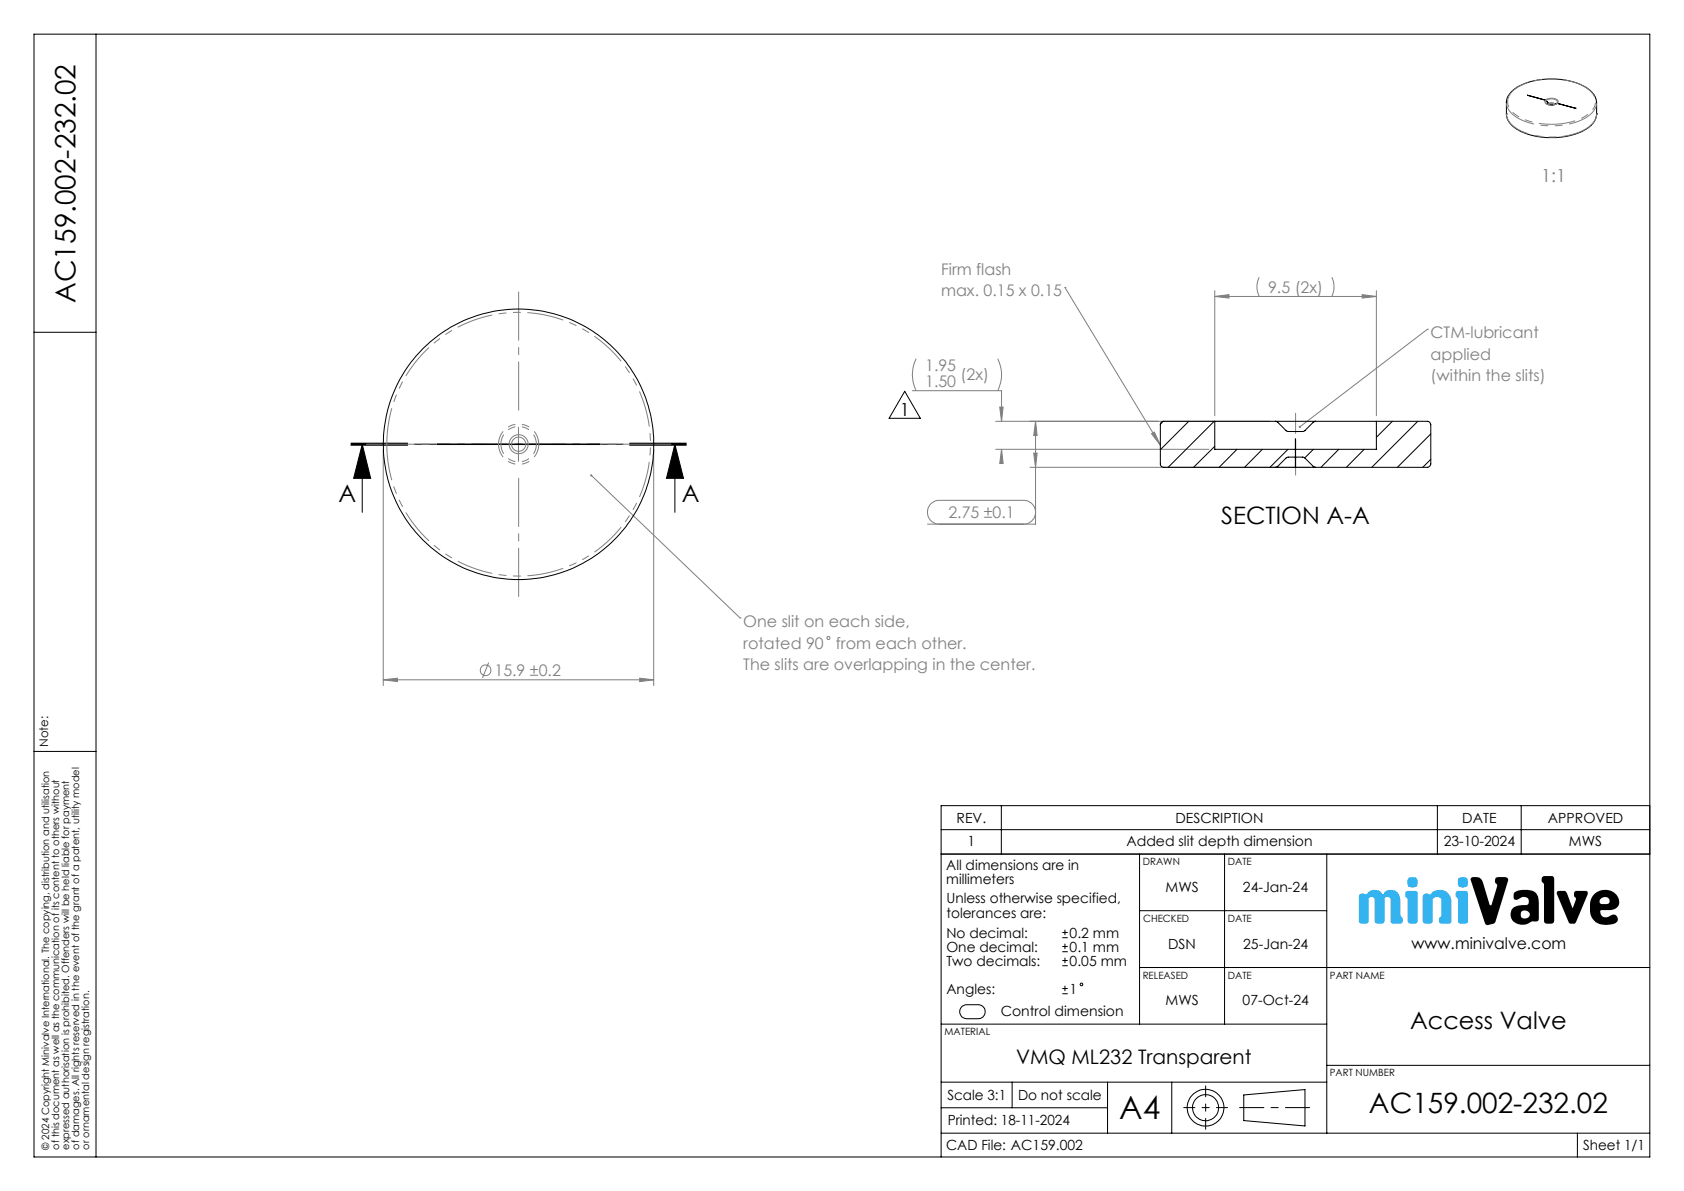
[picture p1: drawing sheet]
<svg xmlns="http://www.w3.org/2000/svg" width="297mm" height="210mm" viewBox="0 0 297 210" stroke-linecap="round" stroke-linejoin="round" font-family="sans-serif">
<g fill="none" stroke="#000" stroke-width=".18">
<path d="M6 6h285v198h-285zM16.9 6v198M6 58.6h10.9M6 132.5h10.9M201 150.6v30M216 150.6v30M234 150.6v49.2M291 150.6h-125v53.4M169.6 177.5l.7-.3h2.2a1.23 1.23 0 0 1 1.2 1.2 1.23 1.23 0 0 1-1.2 1.2h-2a1.26 1.26 0 0 1-1.1-.7 1.26 1.26 0 0 1 .2-1.4zM201 170.6h90M201 160.6h33M166 199.8h125"/>
<path d="M166 190.8h68M166 180.6h68M166 195.3h29.3M178.5 190.8v4.5M195.3 190.8v9M206.7 190.8v9M219.4 193.1l10.8-1v6.4l-10.8-.9zM234 187.8h57M278.2 199.8v4.2"/>
<circle cx="212.6" cy="195.3" r="2.29"/>
<circle cx="212.6" cy="195.3" r="3.2"/>
</g>
<path d="M212.6 191.5v7.6M216.5 195.3h-7.7" fill="none" stroke="#000" stroke-width=".18" stroke-dasharray="15.2 1.3 1.3 1.3" stroke-dashoffset="13.3"/>
<path d="M218.6 195.3h12.4" fill="none" stroke="#000" stroke-width=".18" stroke-dasharray="15.2 1.3 1.3 1.3" stroke-dashoffset="11"/>
<path d="M281 157.9a2.55 2.55 0 0 1 2.8-.9 2.55 2.55 0 0 1 1.8 2.3l-.3 .6a1.82 1.82 0 0 1-1.5 .6h-1.2a.39 .39 0 0 0-.4 .2 .39 .39 0 0 0 .1 .4l.3 .5 .4 .1h.6l1-.5 .4 .2 .3 .5v.5l-.4 .4-.7 .2a2.84 2.84 0 0 1-3.7-1.9v-2.1zM282.3 158.5l-.2 .2v.5l.2 .1 1.1 .1 .4-.2v-.6l-.2-.3-.7-.1zM274.6 157.2l.3-.1h1.1l.2 .1 1.2 2.9 .6-1.5-.1-.3-.3-.3 .1-.7 .3-.2h1.7a.41 .41 0 0 1 .3 .6l-2.1 5-.2 .2h-.7l-.4-.3-2-5zM272 154.6l.3-.1h1.5l.3 .2v7.7l-.1 .3-.4 .2-1-.1-.3-.4v-6.5l-.4-.5zM267.1 157.4l.7-.4 .9-.1a2.3 2.3 0 0 1 2.4 1l.3 1.1v3.2l-.4 .3-.8-.1-.5 .3a2.17 2.17 0 0 1-3.3-1.2l.1-.6a1.46 1.46 0 0 1 1.5-1.2l1.5-.2 .1-.3v-.6l-.4-.4-.6-.1-.9 .5h-.5l-.3-.2v-.7zM268.4 160.7l-.2 .3v.5l.2 .3 .8 .1 .5-.3 .1-.6-.3-.3-.5-.2zM259.5 154.7l.9-.1a1.19 1.19 0 0 1 1.1 1l1.2 4h.3l1.1-3.4v-.2l-.4-.3 .1-.9 .4-.2h1.3l.3 .2 .2 .3-2.3 7.5-.3 .3-.9 .2-.4-.1-.2-.2-2.5-7.6z" fill-rule="evenodd" fill="#000"/>
<path d="M257.2 154.9l.6-.3 .9 .2 .2 .6-.2 .9-.5 .2-.8-.1-.3-.4zM256.9 157.2l.2-.1h1.5l.3 .3v5.1l-.3 .3-1 .1-.5-.4v-3.9l-.4-.6v-.5zM251.1 157.7l.3-.2 .9 .1a2.04 2.04 0 0 1 2.4-.6 2.04 2.04 0 0 1 1.3 2v3.5l-.1 .2-.3 .2h-1.4l-.3-.2-.1-.8 .4-.5v-2.8l-.2-.3-.7-.2-.6 .5-.1 4.1-.4 .2-1-.1-.3-.4v-4.3zM247.9 157.3l.3-.2h1.5l.3 .3v5.1l-.3 .3h-1.1l-.4-.4v-3.9l-.4-.5zM239.7 157.8l.4-.3 .7 .1a.65 .65 0 0 0 .6-.4 1.68 1.68 0 0 1 2.5 .4h.2a1.58 1.58 0 0 1 2.6 0l.3 1v2.8l.4 .6v.6l-.3 .2-1.4 .1-.4-.3v-4.1l-.4-.3h-.4a.32 .32 0 0 0-.3 .4l-.1 4.1-.4 .2h-.8l-.4-.2-.1-4.3-.3-.2-.3-.1-.4 .3-.1 4.3-.4 .2h-.8l-.5-.4zM248.4 154.9l.6-.3 .6 .1 .3 .2 .1 .3-.1 1-.6 .3-.9-.2-.2-.5z" fill-rule="evenodd" fill="#33b3f0"/>
<g fill="none" stroke="#808080" stroke-width=".18">
<path d="M187.8 50.7h.1M187.8 50.7l16.8 27.8M214.2 52.3l2.5-.3v.6zM214.2 51.3v22M214.2 52.3h28.5M222.1 48.9a3.9 3.9 0 0 0 0 3.4M234.9 48.9a3.9 3.9 0 0 1 0 3.4M240.2 52l2.5 .3-2.5 .3zM242.7 51.3v22M251.7 58.1h.1M251.7 58.1l-22.5 17.2M67.6 79.3v41.6"/>
<path d="M88.4 78.3h6M91.4 75.3v6M115.3 79.3v41.6M160.9 68.9h15.7v5.4M161.6 63.2a6.3 6.3 0 0 0 0 5.7M175.6 74.3h48.3M175.6 79.2h37.6M176 63.2a6.3 6.3 0 0 1 0 5.7M176.3 71.8h.6l-.3 2.5zM176.6 79.2l.3 2.5h-.6zM176.6 79.2v2.5M182.3 79.9h.6l-.3 2.5z"/>
<path d="M182.6 74.3l.3 2.5h-.6zM182.6 74.3v18.1h-19M203.1 76.5l.5-.3 1 2.3zM104.3 83.8l26.2 25.2M165.7 92.4a2.1 2.1 0 0 1-2.1-2.1 2.1 2.1 0 0 1 2.1-2.1h14.8a2.1 2.1 0 0 1 2.1 2.1 2.1 2.1 0 0 1-2.1 2.1M181.6 82.4h49.4M67.6 119.9l2.5-.3v.6zM67.6 119.9h47.7M86.2 116.8l-1.1 2.7M112.8 119.6l2.5 .3-2.5 .3zM130.5 109h.1"/>
<circle cx="85.6" cy="118.2" r=".94"/>
<circle cx="146.1" cy="112.5" r=".27"/>
</g>
<g fill="none" stroke="#000" stroke-width=".18">
<path d="M61.9 78.5h10zM61.9 78.3h10M61.9 78.1h10M63.9 78.3l1.5 6h-3zM63.9 78.3v12M111 78.3h10M111 78.1h10M111 78.5h10M119 78.3l1.5 6h-3zM119 78.3v12M159.6 69l2.7 4.8h-5.5zM166 142.1h125v8.5h-125z"/>
<path d="M166 146.3h125M176.6 142.1v8.5M253.5 142.1v8.5M268.3 142.1v8.5M187.4 165.3h.9M187.4 164.4h.9M187.4 167.8h.9M187.4 166.9h.9M187.4 170.3h.9M187.4 169.4h.9M187.4 175.2h.9M187.4 174.3h.9"/>
<path d="M187.8 163.9v1M187.8 166.4v.9M187.8 168.9v.9M187.8 173.8v1"/>
<circle cx="190.7" cy="173.6" r=".23"/>
</g>
<path d="M121 78.3h-59.1" fill="none" stroke="#000" stroke-width=".18" stroke-dasharray="6.3 1.3 1.3 1.3" stroke-dashoffset="-1"/>
<path d="M85.5 78.3h-20.9M91.5 72.3v-20.8M97.5 78.3h20.8M91.5 84.3v20.9" fill="none" stroke="#808080" stroke-width=".18" stroke-dasharray="15.2 1.3 1.3 1.3" stroke-dashoffset="6.7"/>
<path d="M228.5 72.9v10.9" fill="none" stroke="#808080" stroke-width=".18" stroke-dasharray="15.2 1.3 1.3 1.3" stroke-dashoffset="11.7"/>
<path d="M119 78.3l1.5 6h-3zM63.9 78.3l1.5 6h-3z" fill="#000"/>
<g fill="#808080">
<path d="M104.1 83.7a.21 .21 0 0 0 .2 .3 .21 .21 0 0 0 .2-.2 .21 .21 0 0 0-.3-.2l.1 .2zM203.1 76.5l.5-.3 1 2.3zM229.1 75.1v.2h.1l-.1 .1a.2 .2 0 0 0 .3 0 .2 .2 0 0 0 0-.3 .2 .2 0 0 0-.3 0z"/>
<path d="M67.6 119.9l2.5-.3v.6zM112.8 119.6l2.5 .3-2.5 .3zM214.2 52.3l2.5-.3v.6zM240.2 52l2.5 .3-2.5 .3zM182.6 74.3l.3 2.5h-.6zM182.3 79.9h.6l-.3 2.5zM176.3 71.8h.6l-.3 2.5zM176.6 79.2l.3 2.5h-.6z"/>
</g>
<g fill="none" stroke="#000" stroke-width=".18">
<path d="M269.4 16.8l3.2 .9M269.4 16.8h.1M272.6 17.7h.1M272.7 17.7l.4 .6M272.8 18.3l.5 .2h.6l.6-.2M272.8 18.3h.1M273.1 18.3l.8 .2M273.1 18.3l.7 .2M274.5 18.2h.2M274.5 18.2l-.1 .2M274.7 18.2l3.1 .9M277.8 19.1h.1"/>
<path d="M265.7 20.1v-2.6l.4-.8 .8-.9 1.5-.9 1.4-.5 3.1-.5 1.9 .1 2 .2 1.5 .5 1.5 .7 1 .9 .6 .8 .2 1v2M265.7 20.1v.5l.3 .7 .6 .7 .8 .7 1 .6 1.5 .5 2.8 .5h1.9l1.5-.2 2.7-.8 1.4-.8 .7-.7 .5-.8 .2-.9M265.7 20.1h.1M281.6 20.1h.1M77.2 78.3l28.5 .1zM91.4 78.3v.1M91.5 78.3v.1M205.1 74.3l-.5 .5M209.7 74.3l-5.1 5M214.1 74.3l-8.1 8.1M214.2 74.3v4.9h28.5v-4.9M214.2 78.7l-3.7 3.7"/>
<path d="M218.2 79.2l-3.2 3.2M222.6 79.2l-3.1 3.2M224.9 74.3h-19.8l-.5 .4v7.3l.4 .4h19.9M224.9 74.3l.4 .1 1.8 1.7h2.8l1.7-1.6 .4-.2M224.9 74.3h7.1M227.2 79.2l-3.2 3.2M231.6 79.2l-1.5 1.5M232 74.3h19.8l.4 .3 .1 .3v6.9l-.3 .6h-20M236.1 79.2l-3.1 3.2M240.6 79.2l-3.1 3.2M245.6 74.3l-2.9 2.8M250 74.3l-8.1 8.1"/>
<path d="M252.3 76.5l-5.8 5.9M224.9 82.4l.4-.1 1.8-1.7h2.9l1.7 1.7 .3 .1M224.9 82.4h3.6M228.5 82.4v-5v5M228.5 82.4h.1M228.5 82.4h3.5M252.3 81l-1.4 1.4"/>
<circle cx="91.4" cy="78.3" r="23.8"/>
</g>
<path d="M87.9 78.3l.3-1.3 .8-1.2 1.1-.7 1.4-.3 1.4 .3 1.1 .7 .8 1.2 .2 1.3M95 78.4l-.2 1.2-.8 1.2-1.1 .8-1.4 .3-1.4-.3-1.1-.8-.8-1.2-.3-1.2" fill="none" stroke="#808080" stroke-width=".18" stroke-dasharray="6.3 1.3 1.3 1.3 1.3 1.3" stroke-dashoffset="4"/>
<path d="M88.3 78.4l.3 1.2 .6 .9 1.1 .7 1.2 .2 1.1-.2 1-.6 .7-1 .3-1.2M94.6 78.3l-.2-1.1-.7-1.1-1-.7-1.2-.2-1.1 .2-1.1 .7-.7 1-.3 1.2" fill="none" stroke="#808080" stroke-width=".18" stroke-dasharray="6.3 1.3 1.3 1.3 1.3 1.3" stroke-dashoffset="4.6"/>
<g fill="none" stroke="#808080" stroke-width=".18" stroke-dasharray="6.3 1.3 1.3 1.3 1.3 1.3">
<path d="M272.6 17.6l.7-.3 .9 .1 .6 .3-.1 .5M272.7 17.7l-.1 .3 .2 .3M273.1 18.4v-.1M273.2 18.2l.6-.1 .3 .1 .1 .2M273.3 18.3l-.1 .2M274.1 18.5l-.3-.3-.5 .1M274.5 18.3l.1-.1M274.6 18.2v-.4l-.5-.3h-.8l-.6 .2M274.7 18.2l-.7 .3h-.9l-.6-.4 .1-.5M280.7 22a2.71 2.71 0 0 0 .9-1.9M68.2 78.3a23.2 23.2 0 0 0 34.5 20.4 23.2 23.2 0 0 0 1.1-40.1 23.2 23.2 0 0 0-35.5 18.5l-.1 1.2M89.8 78.3a1.68 1.68 0 0 1 1.7-1.7 1.68 1.68 0 0 1 1.6 1.7"/>
<path d="M90.2 78.4l.1 .4 .3 .4 .9 .4 .8-.4 .3-.4 .1-.4M92.7 78.3l-.1-.5-.3-.4-.8-.3-.9 .3-.3 .4-.1 .5M93.1 78.4a1.68 1.68 0 0 1-1.6 1.6 1.68 1.68 0 0 1-1.7-1.6"/>
</g>
<path d="M281.6 18.1a3.9 3.9 0 0 1-2.9 3.1l-2.7 .8-2.9 .2-3-.4-2.3-.9a3.5 3.5 0 0 1-2.1-2.8" fill="none" stroke="#808080" stroke-width=".18" stroke-dasharray="6.3 1.3 1.3 1.3 1.3 1.3" stroke-dashoffset="-.2"/>
<path d="M266.8 16.1a2.5 2.5 0 0 0 .5 4.1l1.1 .7 1.4 .5 1.7 .4 1.8 .1 1.8-.1 1.8-.2 1.5-.5 1.2-.6a2.77 2.77 0 0 0 1.6-3.5 6.8 6.8 0 0 0-5.3-2.9l-2.8-.2-2.5 .4-2.2 .7-1.6 1.1" fill="none" stroke="#808080" stroke-width=".18" stroke-dasharray="6.3 1.3 1.3 1.3 1.3 1.3" stroke-dashoffset="3.3"/>
<path d="M265.7 20.1a3.9 3.9 0 0 0 2.8 3.1l1.4 .5 1.8 .3 1.6 .2 1.9-.1 1.6-.3 1.6-.4 1.3-.7 1-.7" fill="none" stroke="#808080" stroke-width=".18" stroke-dasharray="6.3 1.3 1.3 1.3 1.3 1.3" stroke-dashoffset=".9"/>
<text font-size="5.6" x="197.4" y="197.3">A4</text>
<g font-size="4.9">
<text x="13.3" y="53.4" transform="rotate(-90 13.3 53.4)">AC159.002-232.02</text>
<text x="241.4" y="196.2">AC159.002-232.02</text>
</g>
<g font-size="4.2">
<text x="59.7" y="88.6">A</text>
<text x="120.2" y="88.6">A</text>
<text x="215.4" y="92.4">SECTION A-A</text>
<text x="248.7" y="181.3">Access Valve</text>
</g>
<text font-size="3.5" x="179.2" y="187.7">VMQ ML232 Transparent</text>
<text font-size="3.2" fill="#808080" x="271.8" y="32.1">1:1</text>
<text font-size="3.2" x="158.7" y="73.3">1</text>
<g font-size="2.8" fill="#808080">
<text x="166" y="48.4">Firm flash</text>
<text x="166" y="52.3">max. 0.15 x 0.15</text>
<text x="223.7" y="51.6">9.5 (2x)</text>
<text x="252.3" y="59.6">CTM-lubricant</text>
<text x="163.2" y="65.5">1.95</text>
<text x="252.3" y="63.4">applied</text>
<text x="163.2" y="68.3">1.50</text>
<text x="169.4" y="67">(2x)</text>
<text x="252.3" y="67.2">(within the slits)</text>
<text x="167.3" y="91.4">2.75 ±0.1</text>
<text x="131.1" y="110.5">One slit on each side,</text>
<text x="87.2" y="119.2">15.9 ±0.2</text>
<text x="131.1" y="118.2">The slits are overlapping in the center.</text>
<text x="131.1" y="114.4">rotated 90</text>
<text x="147.4" y="114.4">from each other.</text>
</g>
<text font-size="2.8" x="249" y="167.2">www.minivalve.com</text>
<g font-size="2.5">
<text x="168.7" y="145.1">REV.</text>
<text x="170.6" y="149.1">1</text>
<text x="198.7" y="149.1">Added slit depth dimension</text>
<text x="207.3" y="145.1">DESCRIPTION</text>
<text x="254.6" y="149.1">23-10-2024</text>
<text x="257.9" y="145.1">DATE</text>
<text x="273" y="145.1">APPROVED</text>
<text x="276.7" y="149.1">MWS</text>
<text x="166.9" y="153.4">All dimensions are in</text>
<text x="166.9" y="155.9">millimeters</text>
<text x="166.9" y="159.3">Unless otherwise specified,</text>
<text x="166.9" y="161.8">tolerances are:</text>
<text x="205.6" y="157.3">MWS</text>
<text x="219.2" y="157.3">24-Jan-24</text>
<text x="166.9" y="165.3">No decimal:</text>
<text x="166.9" y="167.8">One decimal:</text>
<text x="188.7" y="165.3">0.2 mm</text>
<text x="188.7" y="167.8">0.1 mm</text>
<text x="206" y="167.3">DSN</text>
<text x="219.3" y="167.3">25-Jan-24</text>
<text x="166.9" y="170.3">Two decimals:</text>
<text x="188.7" y="170.3">0.05 mm</text>
<text x="166.9" y="175.2">Angles:</text>
<text x="176.5" y="179.2">Control dimension</text>
<text x="188.7" y="175.2">1</text>
<text x="205.6" y="177.3">MWS</text>
<text x="219.2" y="177.3">07-Oct-24</text>
<text x="167.1" y="194">Scale 3:1</text>
<text x="179.5" y="194">Do not scale</text>
<text x="166.9" y="202.8">CAD File: AC159.002</text>
<text x="167.1" y="198.4">Printed: 18-11-2024</text>
<text x="279.2" y="202.8">Sheet 1/1</text>
</g>
<text font-size="2.1" x="8.5" y="131.7" transform="rotate(-90 8.5 131.7)">Note:</text>
<g font-size="1.8">
<text x="201.5" y="152.5">DRAWN</text>
<text x="216.5" y="152.5">DATE</text>
<text x="201.6" y="162.5">CHECKED</text>
<text x="216.5" y="162.5">DATE</text>
<text x="201.5" y="172.5">RELEASED</text>
<text x="216.5" y="172.5">DATE</text>
<text x="234.6" y="172.6">PART NAME</text>
<text x="166.6" y="182.6">MATERIAL</text>
<text x="234.5" y="189.8">PART NUMBER</text>
<text x="8.7" y="202.7" transform="rotate(-90 8.7 202.7)">© 2024 Copyright Minivalve International. The copying, distribution and utilisation</text>
<text x="10.4" y="202.7" transform="rotate(-90 10.4 202.7)">of this document as well as the communication of its content to others without</text>
<text x="12.2" y="202.7" transform="rotate(-90 12.2 202.7)">expressed authorisation is prohibited. Offenders will be held liable for payment</text>
<text x="14" y="202.7" transform="rotate(-90 14 202.7)">of damages. All rights reserved in the event of the grant of a patent, utility model</text>
<text x="15.7" y="202.7" transform="rotate(-90 15.7 202.7)">or ornamental design registration.</text>
</g>
</svg>
